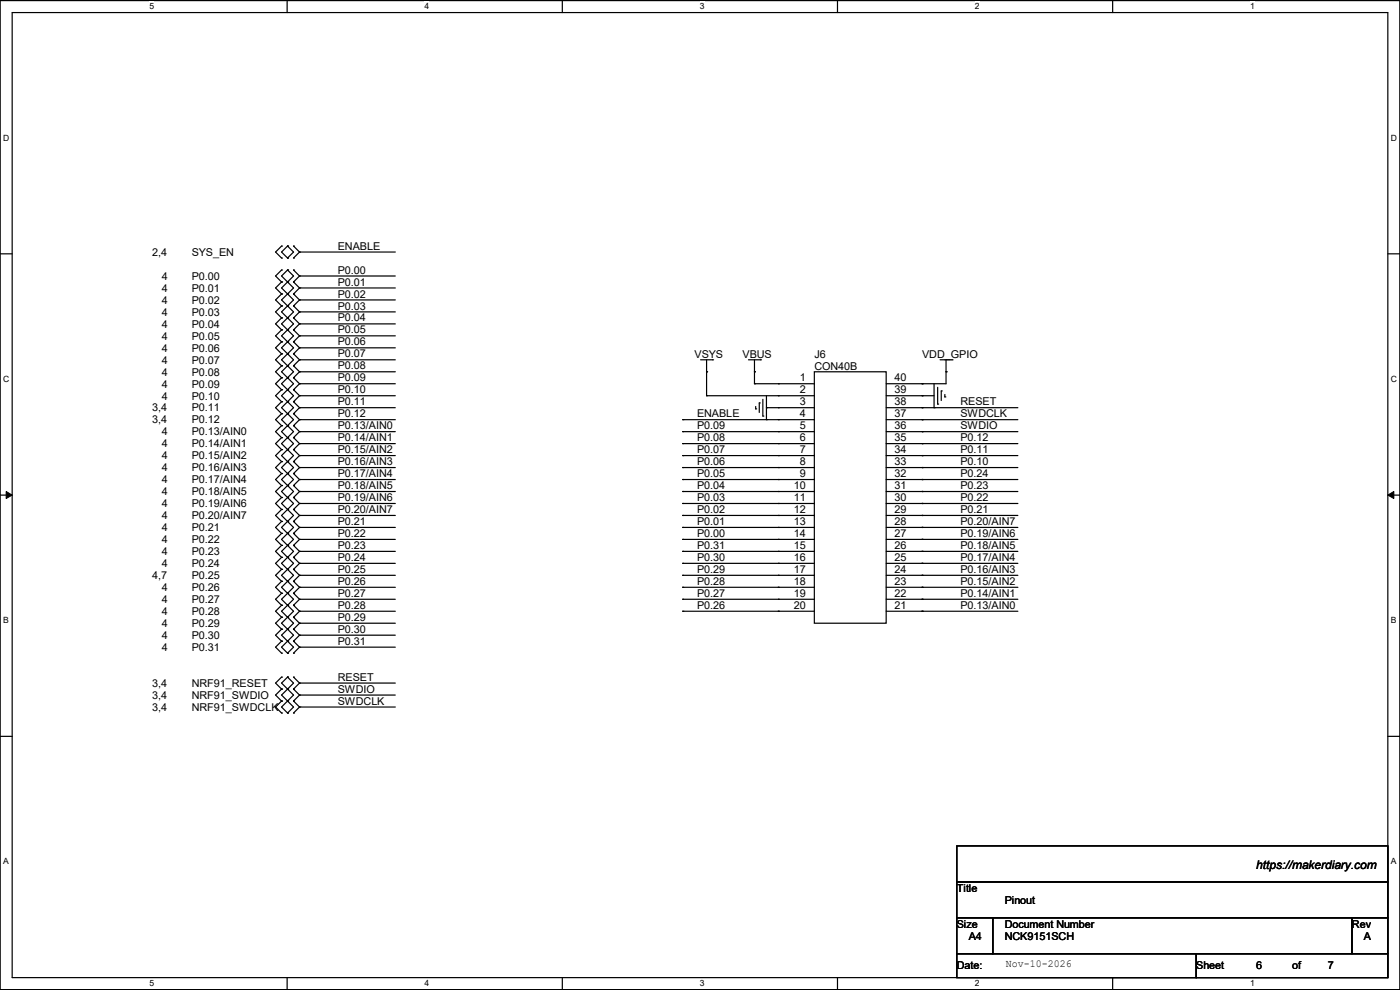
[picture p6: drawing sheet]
<svg xmlns="http://www.w3.org/2000/svg" width="297mm" height="210mm" viewBox="0 0 297 210" stroke-linecap="round" stroke-linejoin="round" font-family="sans-serif">
<path d="M0 .1h297v209.8h-297zM2.6 2.7h291.8v204.7h-291.8z" fill="none" stroke="#000" stroke-width=".25"/>
<g fill="#fff">
<path d="M31.7 .4h1v2h-1z"/>
<path d="M31.7 207.6h1v2h-1z"/>
</g>
<path d="M60.9 .1v2.6M60.9 207.4v2.5" fill="none" stroke="#000" stroke-width=".25"/>
<g fill="#fff">
<path d="M90.1 .4h1v2h-1z"/>
<path d="M90.1 207.6h1v2h-1z"/>
</g>
<path d="M119.3 .1v2.6M119.3 207.4v2.5" fill="none" stroke="#000" stroke-width=".25"/>
<g fill="#fff">
<path d="M148.5 .4h.9v2h-.9z"/>
<path d="M148.5 207.6h.9v2h-.9z"/>
</g>
<path d="M177.7 .1v2.6M177.7 207.4v2.5" fill="none" stroke="#000" stroke-width=".25"/>
<g fill="#fff">
<path d="M206.8 .4h1v2h-1z"/>
<path d="M206.8 207.6h1v2h-1z"/>
</g>
<path d="M236.1 .1v2.6M236.1 207.4v2.5" fill="none" stroke="#000" stroke-width=".25"/>
<g fill="#fff">
<path d="M265.2 .4h1v2h-1z"/>
<path d="M265.2 207.6h1v2h-1z"/>
<path d="M.7 28.2h1.2v2h-1.2z"/>
<path d="M295.1 28.2h1.2v2h-1.2z"/>
<path d="M.7 79.4h1.2v2h-1.2z"/>
<path d="M295.1 79.4h1.2v2h-1.2z"/>
</g>
<path d="M0 53.8h2.6M294.4 53.8h2.6" fill="none" stroke="#000" stroke-width=".25"/>
<g fill="#fff">
<path d="M.7 130.6h1.2v2h-1.2z"/>
<path d="M295.1 130.6h1.1v2h-1.1z"/>
</g>
<path d="M0 105h2.6M294.4 105h2.6" fill="none" stroke="#000" stroke-width=".25"/>
<path d="M1.3 104.3l1.3 .7-1.3 .7zM294.4 105l1.3-.7v1.4z" fill="#000" stroke="#000" stroke-width=".21"/>
<g fill="#fff">
<path d="M.7 181.8h1.2v2h-1.2z"/>
<path d="M295.1 181.8h1.1v2h-1.1z"/>
</g>
<g fill="none" stroke="#000" stroke-width=".25">
<path d="M59.7 59.8h.1M59.7 57.3h.1M59.7 52.2h.1M59.7 54.7h.1M59.7 59.8l-1.2 1.3 1.2 1.3M59.7 57.3l-1.2 1.2 1.2 1.3M59.7 52.2l-1.2 1.3 1.2 1.2M61 59.8h.1M61 57.3h.1M61 54.7h.1M61 52.2h.1M61 57.3l1.3 1.2-2.6 2.6 2.6 2.5-1.3 1.3"/>
<path d="M61 57.3l-1.3 1.2 2.6 2.6-2.6 2.5 2.6 2.6-2.6 2.5 2.6 2.5-2.6 2.6 2.6 2.5-2.6 2.6 2.6 2.5-1.3 1.3M61 52.2l-1.3 1.3 1.3 1.2M61 52.2l1.3 1.3-1.3 1.2M62.3 59.8h.1M62.3 57.3h.1M62.3 52.2h.1M62.3 54.7h.1M62.3 59.8l1.2 1.3M62.3 57.3l1.2 1.2M62.3 52.2l1.2 1.3M63.5 58.5h.1M63.5 53.5h.1"/>
<path d="M63.5 58.5l-1.2 1.3M63.5 53.5l-1.2 1.2M63.5 58.5h20.4M63.5 53.5h20.4M59.7 62.4h.1M59.7 64.9h.1M59.7 67.4h.1M59.7 70h.1M59.7 72.5h.1M59.7 75.1h.1M59.7 77.6h.1M59.7 64.9l-1.2 1.3 1.2 1.2"/>
<path d="M59.7 62.4l-1.2 1.2 1.2 1.3M59.7 67.4l-1.2 1.3 1.2 1.3M59.7 70l-1.2 1.2 1.2 1.3M59.7 72.5l-1.2 1.3 1.2 1.3M59.7 75.1l-1.2 1.2 1.2 1.3M59.7 77.6l-1.2 1.3 1.2 1.2M61 62.4h.1M61 64.9h.1M61 67.4h.1M61 70h.1M61 72.5h.1M61 75.1h.1"/>
<path d="M61 77.6h.1M61 64.9l-1.3 1.3 2.6 2.5-2.6 2.5 2.6 2.6-2.6 2.5 2.6 2.6-2.6 2.5 2.6 2.5-2.6 2.6 2.6 2.5-2.6 2.6 2.6 2.5-2.6 2.5 2.6 2.6-1.3 1.3M62.3 62.4h.1M62.3 64.9h.1M62.3 67.4h.1M62.3 70h.1M62.3 72.5h.1M62.3 75.1h.1M62.3 77.6h.1M62.3 64.9l1.2 1.3M62.3 67.4l1.2 1.3M62.3 62.4l1.2 1.2"/>
<path d="M62.3 70l1.2 1.2M62.3 72.5l1.2 1.3M62.3 75.1l1.2 1.2M62.3 77.6l1.2 1.3M63.5 61.1h.1M63.5 63.6h.1M63.5 66.2h.1M63.5 68.7h.1M63.5 71.2h.1M63.5 73.8h.1M63.5 76.3h.1M63.5 78.9h.1"/>
<path d="M63.5 76.3h20.4M63.5 61.1l-1.2 1.3M63.5 63.6l-1.2 1.3M63.5 66.2l-1.2 1.2M63.5 68.7l-1.2 1.3M63.5 71.2l-1.2 1.3M63.5 73.8l-1.2 1.3M63.5 76.3l-1.2 1.3M63.5 78.9l-1.2 1.2M63.5 61.1h20.4M63.5 63.6h20.4M63.5 66.2h20.4"/>
<path d="M63.5 68.7h20.4M63.5 71.2h20.4M63.5 73.8h20.4M63.5 78.9h20.4M148.6 76.3h2.6M149.9 78.9h.1M149.9 76.3v7.6M151.2 76.3h.1M158.8 76.3h2.5M160.1 78.9h.1M160.1 76.3v5.1M161.3 76.3h.1"/>
<path d="M172.8 78.9h15.2v53.3h-15.2zM199.4 76.3h2.6M200.7 78.9h.1M200.7 76.3v5.1h-12.7M202 76.3h.1M59.7 80.1h.1M59.7 82.7h.1M59.7 85.2h.1M59.7 87.8h.1M59.7 90.3h.1M59.7 92.8h.1M59.7 95.4h.1"/>
<path d="M59.7 97.9h.1M59.7 80.1l-1.2 1.3 1.2 1.3M59.7 82.7l-1.2 1.2 1.2 1.3M59.7 85.2l-1.2 1.3 1.2 1.3M59.7 87.8l-1.2 1.2 1.2 1.3M59.7 90.3l-1.2 1.3 1.2 1.2M59.7 92.8l-1.2 1.3 1.2 1.3M59.7 95.4l-1.2 1.2 1.2 1.3M59.7 97.9l-1.2 1.3 1.2 1.3M61 80.1h.1M61 82.7h.1M61 85.2h.1"/>
<path d="M61 87.8h.1M61 90.3h.1M61 92.8h.1M61 95.4h.1M61 97.9h.1M61 82.7l-1.3 1.2 2.6 2.6-2.6 2.5 2.6 2.6-2.6 2.5 2.6 2.5-2.6 2.6 2.6 2.5-2.6 2.6 2.6 2.5-2.6 2.5 2.6 2.6-2.6 2.5 1.3 1.3M62.3 80.1h.1M62.3 82.7h.1M62.3 85.2h.1M62.3 87.8h.1M62.3 90.3h.1M62.3 92.8h.1"/>
<path d="M62.3 95.4h.1M62.3 97.9h.1M62.3 80.1l1.2 1.3M62.3 82.7l1.2 1.2M62.3 85.2l1.2 1.3M62.3 90.3l1.2 1.3M62.3 92.8l1.2 1.3M62.3 87.8l1.2 1.2M62.3 95.4l1.2 1.2M62.3 97.9l1.2 1.3M63.5 81.4h.1M63.5 83.9h.1"/>
<path d="M63.5 86.5h.1M63.5 89h.1M63.5 91.6h.1M63.5 94.1h.1M63.5 96.6h.1M63.5 99.2h.1M63.5 81.4l-1.2 1.3M63.5 83.9l-1.2 1.3M63.5 86.5l-1.2 1.3M63.5 89l-1.2 1.3M63.5 91.6l-1.2 1.2M63.5 94.1l-1.2 1.3"/>
<path d="M63.5 96.6l-1.2 1.3M63.5 99.2l-1.2 1.3M63.5 81.4h20.4M63.5 83.9h20.4M63.5 86.5h20.4M63.5 89h20.4M63.5 91.6h20.4M63.5 94.1h20.4M63.5 96.6h20.4M63.5 99.2h20.4M144.8 89h.1M144.8 91.6h.1"/>
<path d="M144.8 94.1h.1M144.8 96.6h.1M144.8 99.2h.1M144.8 89h28M144.8 91.6h28M144.8 94.1h28M144.8 96.6h28M144.8 99.2h28M149.9 83.9h.1M149.9 83.9h22.9M160.1 81.4h.1M160.1 81.4h12.7"/>
<path d="M160.3 86.7h.1M160.3 86.2v.5M161.1 85.5h.1M161.1 85.5v2M161.8 88.3h.1M161.8 84.7v3.6M162.6 89h.1M162.6 86.5h.1M162.6 83.9v5.1M162.6 86.5h10.2M165.1 81.4h.1M165.1 83.9h.1"/>
<path d="M165.1 86.5h.1M165.1 89h.1M165.1 91.6h.1M165.1 94.1h.1M165.1 96.6h.1M165.1 99.2h.1M188 83.9h10.2M188 86.5h27.9M188 89h27.9M188 91.6h27.9M188 94.1h27.9M188 96.6h27.9"/>
<path d="M188 99.2h27.9M195.6 99.2h.1M195.6 96.6h.1M195.6 94.1h.1M195.6 91.6h.1M195.6 89h.1M195.6 86.5h.1M195.6 83.9h.1M195.6 81.4h.1M198.2 86.5h.1M198.2 81.4v5.1M198.9 85.7h.1"/>
<path d="M198.9 82.2v3.5M199.7 82.9h.1M199.7 82.9v2.1M200.4 84.2h.1M200.4 83.7v.5M59.7 100.5h.1M59.7 103h.1M59.7 105.5h.1M59.7 108.1h.1M59.7 110.6h.1M59.7 113.2h.1M59.7 115.7h.1"/>
<path d="M59.7 118.2h.1M59.7 100.5l-1.2 1.2 1.2 1.3M59.7 103l-1.2 1.3 1.2 1.2M59.7 105.5l-1.2 1.3 1.2 1.3M59.7 108.1l-1.2 1.2 1.2 1.3M59.7 110.6l-1.2 1.3 1.2 1.3M59.7 113.2l-1.2 1.2 1.2 1.3M59.7 115.7l-1.2 1.3 1.2 1.2M59.7 118.2l-1.2 1.3 1.2 1.3M61 100.5h.1M61 103h.1M61 105.5h.1"/>
<path d="M61 108.1h.1M61 110.6h.1M61 113.2h.1M61 115.7h.1M61 118.2h.1M61 100.5l-1.3 1.2 2.6 2.6-2.6 2.5 2.6 2.5-2.6 2.6 2.6 2.5-2.6 2.6 2.6 2.5-2.6 2.5 2.6 2.6-2.6 2.5 2.6 2.6-2.6 2.5 2.6 2.5-1.3 1.3M61 115.7l1.3 1.3-1.3 1.2M61 118.2l-1.3 1.3 2.6 2.5-2.6 2.6 2.6 2.5-2.6 2.6 2.6 2.5-2.6 2.5 2.6 2.6-1.3 1.3M62.3 100.5h.1M62.3 103h.1M62.3 105.5h.1M62.3 108.1h.1"/>
<path d="M62.3 110.6h.1M62.3 113.2h.1M62.3 115.7h.1M62.3 118.2h.1M62.3 100.5l1.2 1.2M62.3 103l1.2 1.3M62.3 105.5l1.2 1.3M62.3 108.1l1.2 1.2M62.3 110.6l1.2 1.3M62.3 113.2l1.2 1.2M62.3 115.7l1.2 1.3M62.3 118.2l1.2 1.3"/>
<path d="M63.5 101.7h.1M63.5 104.3h.1M63.5 106.8h.1M63.5 109.3h.1M63.5 111.9h.1M63.5 114.4h.1M63.5 117h.1M63.5 119.5h.1M63.5 101.7l-1.2 1.3M63.5 104.3l-1.2 1.2M63.5 106.8l-1.2 1.3M63.5 109.3l-1.2 1.3"/>
<path d="M63.5 111.9l-1.2 1.3M63.5 114.4l-1.2 1.3M63.5 117l-1.2 1.2M63.5 119.5l-1.2 1.3M63.5 101.7h20.4M63.5 104.3h20.4M63.5 106.8h20.4M63.5 109.3h20.4M63.5 111.9h20.4M63.5 114.4h20.4M63.5 117h20.4M63.5 119.5h20.4"/>
<path d="M144.8 101.7h.1M144.8 104.3h.1M144.8 106.8h.1M144.8 109.3h.1M144.8 111.9h.1M144.8 114.4h.1M144.8 117h.1M144.8 119.5h.1M144.8 101.7h28M144.8 104.3h28M144.8 106.8h28M144.8 109.3h28"/>
<path d="M144.8 111.9h28M144.8 114.4h28M144.8 117h28M144.8 119.5h28M165.1 101.7h.1M165.1 104.3h.1M165.1 106.8h.1M165.1 109.3h.1M165.1 111.9h.1M165.1 114.4h.1M165.1 117h.1M165.1 119.5h.1"/>
<path d="M188 101.7h27.9M188 104.3h27.9M188 106.8h27.9M188 109.3h27.9M188 111.9h27.9M188 114.4h27.9M188 117h27.9M188 119.5h27.9M195.6 119.5h.1M195.6 117h.1M195.6 114.4h.1M195.6 111.9h.1"/>
<path d="M195.6 109.3h.1M195.6 106.8h.1M195.6 104.3h.1M195.6 101.7h.1M59.7 120.8h.1M59.7 123.3h.1M59.7 125.9h.1M59.7 128.4h.1M59.7 130.9h.1M59.7 133.5h.1M59.7 136h.1M59.7 138.6h.1"/>
<path d="M59.7 120.8l-1.2 1.2 1.2 1.3M59.7 123.3l-1.2 1.3 1.2 1.3M59.7 125.9l-1.2 1.2 1.2 1.3M59.7 128.4l-1.2 1.3 1.2 1.2M59.7 130.9l-1.2 1.3 1.2 1.3M59.7 133.5l-1.2 1.2 1.2 1.3M59.7 136l-1.2 1.3 1.2 1.3M61 120.8h.1M61 123.3h.1M61 125.9h.1M61 128.4h.1M61 130.9h.1"/>
<path d="M61 133.5h.1M61 136h.1M61 138.6h.1M61 136l-1.3 1.3 1.3 1.3M62.3 120.8h.1M62.3 123.3h.1M62.3 125.9h.1M62.3 128.4h.1M62.3 130.9h.1M62.3 133.5h.1M62.3 136h.1M62.3 138.6h.1"/>
<path d="M62.3 120.8l1.2 1.2M62.3 123.3l1.2 1.3M62.3 125.9l1.2 1.2M62.3 128.4l1.2 1.3M62.3 130.9l1.2 1.3M62.3 133.5l1.2 1.2M62.3 136l1.2 1.3M63.5 122h.1M63.5 124.6h.1M63.5 127.1h.1M63.5 129.7h.1M63.5 132.2h.1"/>
<path d="M63.5 134.7h.1M63.5 137.3h.1M63.5 122l-1.2 1.3M63.5 124.6l-1.2 1.3M63.5 127.1l-1.2 1.3M63.5 129.7l-1.2 1.2M63.5 132.2l-1.2 1.3M63.5 134.7l-1.2 1.3M63.5 137.3l-1.2 1.3M63.5 122h20.4M63.5 124.6h20.4M63.5 127.1h20.4"/>
<path d="M63.5 129.7h20.4M63.5 132.2h20.4M63.5 134.7h20.4M63.5 137.3h20.4M144.8 122h.1M144.8 124.6h.1M144.8 127.1h.1M144.8 129.7h.1M144.8 122h28M144.8 124.6h28M144.8 127.1h28M144.8 129.7h28"/>
<path d="M165.1 122h.1M165.1 124.6h.1M165.1 127.1h.1M165.1 129.7h.1M188 122h27.9M188 124.6h27.9M188 127.1h27.9M188 129.7h27.9M195.6 129.7h.1M195.6 127.1h.1M195.6 124.6h.1M195.6 122h.1"/>
<path d="M0 156.2h2.6M59.7 146.2h.1M59.7 148.7h.1M59.7 151.3h.1M59.7 143.6h.1M59.7 146.2l-1.2 1.2 1.2 1.3M59.7 148.7l-1.2 1.3 1.2 1.3M59.7 143.6l-1.2 1.3 1.2 1.3M61 148.7h.1M61 146.2h.1M61 151.3h.1M61 143.6h.1"/>
<path d="M61 143.6l1.3 1.3-2.6 2.5 2.6 2.6-1.3 1.3M61 143.6l-1.3 1.3 2.6 2.5-2.6 2.6 1.3 1.3M62.3 146.2h.1M62.3 148.7h.1M62.3 151.3h.1M62.3 143.6h.1M62.3 146.2l1.2 1.2M62.3 148.7l1.2 1.3M62.3 143.6l1.2 1.3M63.5 144.9h.1M63.5 147.4h.1M63.5 150h.1"/>
<path d="M63.5 147.4l-1.2 1.3M63.5 144.9l-1.2 1.3M63.5 150l-1.2 1.3M63.5 144.9h20.4M63.5 147.4h20.4M63.5 150h20.4M294.4 156.2h2.6M203 179.5h91.4v7.6h-91.4zM203 187.1h91.4v7.6h-91.4zM203 194.7h7.6v7.6h-7.6zM210.6 194.7h76.2v7.6h-76.2zM286.8 194.7h7.6v7.6h-7.6z"/>
<path d="M203 202.3h50.8v5.1h-50.8zM253.8 202.3h40.6v5.1h-40.6z"/>
</g>
<text font-size="2.5" x="266.5" y="184.3">https://makerdiary.com</text>
<g font-size="2.3">
<text x="71.7" y="53">ENABLE</text>
<text x="32.3" y="54.3">2,4</text>
<text x="34.3" y="59.4">4</text>
<text x="40.7" y="59.4">P0.00</text>
<text x="40.7" y="54.3">SYS_EN</text>
<text x="71.7" y="58">P0.00</text>
<text x="34.3" y="61.9">4</text>
<text x="34.3" y="64.4">4</text>
<text x="40.7" y="61.9">P0.01</text>
<text x="40.7" y="64.4">P0.02</text>
<text x="71.7" y="60.6">P0.01</text>
<text x="71.7" y="63.1">P0.02</text>
<text x="71.7" y="65.7">P0.03</text>
<text x="34.3" y="67">4</text>
<text x="34.3" y="69.5">4</text>
<text x="40.7" y="67">P0.03</text>
<text x="40.7" y="69.5">P0.04</text>
<text x="71.7" y="68.2">P0.04</text>
<text x="71.7" y="70.7">P0.05</text>
<text x="34.3" y="72.1">4</text>
<text x="34.3" y="74.6">4</text>
<text x="34.3" y="77.1">4</text>
<text x="40.7" y="72.1">P0.05</text>
<text x="40.7" y="74.6">P0.06</text>
<text x="40.7" y="77.1">P0.07</text>
<text x="71.7" y="73.3">P0.06</text>
<text x="71.7" y="75.8">P0.07</text>
<text x="147.4" y="75.9">VSYS</text>
<text x="157.5" y="75.9">VBUS</text>
<text x="172.8" y="75.9">J6</text>
<text x="195.6" y="75.9">VDD_GPIO</text>
<text x="34.3" y="79.7">4</text>
<text x="34.3" y="82.2">4</text>
<text x="40.7" y="79.7">P0.08</text>
<text x="40.7" y="82.2">P0.09</text>
<text x="71.7" y="78.4">P0.08</text>
<text x="71.7" y="80.9">P0.09</text>
<text x="71.7" y="83.4">P0.10</text>
<text x="169.7" y="80.9">1</text>
<text x="169.7" y="83.4">2</text>
<text x="172.8" y="78.4">CON40B</text>
<text x="189.8" y="83.4">39</text>
<text x="189.8" y="80.9">40</text>
<text x="32.3" y="87.3">3,4</text>
<text x="32.3" y="89.8">3,4</text>
<text x="34.3" y="84.8">4</text>
<text x="40.7" y="84.8">P0.10</text>
<text x="40.7" y="87.3">P0.11</text>
<text x="40.7" y="89.8">P0.12</text>
<text x="71.7" y="86">P0.11</text>
<text x="71.7" y="88.5">P0.12</text>
<text x="147.9" y="88.5">ENABLE</text>
<text x="169.7" y="85.9">3</text>
<text x="169.7" y="88.5">4</text>
<text x="189.8" y="88.5">37</text>
<text x="189.8" y="85.9">38</text>
<text x="203.8" y="86">RESET</text>
<text x="203.8" y="88.5">SWDCLK</text>
<text x="34.3" y="92.4">4</text>
<text x="34.3" y="94.9">4</text>
<text x="40.7" y="92.4">P0.13/AIN0</text>
<text x="40.7" y="94.9">P0.14/AIN1</text>
<text x="71.7" y="91.1">P0.13/AIN0</text>
<text x="71.7" y="93.6">P0.14/AIN1</text>
<text x="147.9" y="91.1">P0.09</text>
<text x="147.9" y="93.6">P0.08</text>
<text x="169.7" y="91">5</text>
<text x="169.7" y="93.6">6</text>
<text x="189.8" y="93.6">35</text>
<text x="189.8" y="91">36</text>
<text x="203.8" y="91.1">SWDIO</text>
<text x="203.8" y="93.6">P0.12</text>
<text x="34.3" y="97.5">4</text>
<text x="34.3" y="100">4</text>
<text x="40.7" y="97.5">P0.15/AIN2</text>
<text x="40.7" y="100">P0.16/AIN3</text>
<text x="71.7" y="96.1">P0.15/AIN2</text>
<text x="71.7" y="98.7">P0.16/AIN3</text>
<text x="71.7" y="101.2">P0.17/AIN4</text>
<text x="147.9" y="96.1">P0.07</text>
<text x="147.9" y="98.7">P0.06</text>
<text x="147.9" y="101.2">P0.05</text>
<text x="169.7" y="96.1">7</text>
<text x="169.7" y="98.6">8</text>
<text x="169.7" y="101.2">9</text>
<text x="189.8" y="101.2">32</text>
<text x="189.8" y="98.6">33</text>
<text x="189.8" y="96.1">34</text>
<text x="203.8" y="101.2">P0.24</text>
<text x="203.8" y="98.7">P0.10</text>
<text x="203.8" y="96.1">P0.11</text>
<text x="34.3" y="102.5">4</text>
<text x="34.3" y="105.1">4</text>
<text x="34.3" y="107.6">4</text>
<text x="40.7" y="102.5">P0.17/AIN4</text>
<text x="40.7" y="105.1">P0.18/AIN5</text>
<text x="40.7" y="107.6">P0.19/AIN6</text>
<text x="71.7" y="103.8">P0.18/AIN5</text>
<text x="71.7" y="106.3">P0.19/AIN6</text>
<text x="147.9" y="103.8">P0.04</text>
<text x="147.9" y="106.3">P0.03</text>
<text x="168.4" y="103.7">10</text>
<text x="168.4" y="106.3">11</text>
<text x="189.8" y="106.3">30</text>
<text x="189.8" y="103.7">31</text>
<text x="203.8" y="106.3">P0.22</text>
<text x="203.8" y="103.8">P0.23</text>
<text x="34.3" y="110.2">4</text>
<text x="34.3" y="112.7">4</text>
<text x="40.7" y="110.2">P0.20/AIN7</text>
<text x="40.7" y="112.7">P0.21</text>
<text x="71.7" y="108.8">P0.20/AIN7</text>
<text x="71.7" y="111.4">P0.21</text>
<text x="71.7" y="113.9">P0.22</text>
<text x="147.9" y="108.8">P0.02</text>
<text x="147.9" y="111.4">P0.01</text>
<text x="147.9" y="113.9">P0.00</text>
<text x="168.4" y="108.8">12</text>
<text x="168.4" y="111.3">13</text>
<text x="168.4" y="113.9">14</text>
<text x="189.8" y="113.9">27</text>
<text x="189.8" y="111.3">28</text>
<text x="189.8" y="108.8">29</text>
<text x="203.8" y="113.9">P0.19/AIN6</text>
<text x="203.8" y="111.4">P0.20/AIN7</text>
<text x="203.8" y="108.8">P0.21</text>
<text x="34.3" y="115.2">4</text>
<text x="34.3" y="117.8">4</text>
<text x="40.7" y="115.2">P0.22</text>
<text x="40.7" y="117.8">P0.23</text>
<text x="71.7" y="116.5">P0.23</text>
<text x="71.7" y="119">P0.24</text>
<text x="147.9" y="116.5">P0.31</text>
<text x="147.9" y="119">P0.30</text>
<text x="168.4" y="116.4">15</text>
<text x="168.4" y="119">16</text>
<text x="189.8" y="119">25</text>
<text x="189.8" y="116.4">26</text>
<text x="203.8" y="119">P0.17/AIN4</text>
<text x="203.8" y="116.5">P0.18/AIN5</text>
<text x="32.3" y="122.9">4,7</text>
<text x="34.3" y="120.3">4</text>
<text x="34.3" y="125.4">4</text>
<text x="40.7" y="120.3">P0.24</text>
<text x="40.7" y="122.9">P0.25</text>
<text x="40.7" y="125.4">P0.26</text>
<text x="71.7" y="121.5">P0.25</text>
<text x="71.7" y="124.1">P0.26</text>
<text x="147.9" y="121.5">P0.29</text>
<text x="147.9" y="124.1">P0.28</text>
<text x="168.4" y="121.5">17</text>
<text x="168.4" y="124">18</text>
<text x="189.8" y="124">23</text>
<text x="189.8" y="121.5">24</text>
<text x="203.8" y="124.1">P0.15/AIN2</text>
<text x="203.8" y="121.5">P0.16/AIN3</text>
<text x="34.3" y="127.9">4</text>
<text x="34.3" y="130.5">4</text>
<text x="40.7" y="127.9">P0.27</text>
<text x="40.7" y="130.5">P0.28</text>
<text x="71.7" y="126.6">P0.27</text>
<text x="71.7" y="129.2">P0.28</text>
<text x="71.7" y="131.7">P0.29</text>
<text x="147.9" y="126.6">P0.27</text>
<text x="147.9" y="129.2">P0.26</text>
<text x="168.4" y="126.6">19</text>
<text x="168.4" y="129.1">20</text>
<text x="189.8" y="129.1">21</text>
<text x="189.8" y="126.6">22</text>
<text x="203.8" y="129.2">P0.13/AIN0</text>
<text x="203.8" y="126.6">P0.14/AIN1</text>
<text x="34.3" y="133">4</text>
<text x="34.3" y="135.6">4</text>
<text x="40.7" y="133">P0.29</text>
<text x="40.7" y="135.6">P0.30</text>
<text x="71.7" y="134.2">P0.30</text>
<text x="71.7" y="136.8">P0.31</text>
<text x="34.3" y="138.1">4</text>
<text x="40.7" y="138.1">P0.31</text>
<text x="32.3" y="148.3">3,4</text>
<text x="32.3" y="145.7">3,4</text>
<text x="40.7" y="148.3">NRF91_SWDIO</text>
<text x="40.7" y="145.7">NRF91_RESET</text>
<text x="71.7" y="144.4">RESET</text>
<text x="71.7" y="146.9">SWDIO</text>
<text x="71.7" y="149.5">SWDCLK</text>
<text x="32.3" y="150.8">3,4</text>
<text x="40.7" y="150.8">NRF91_SWDCLK</text>
<text x="203" y="189.1">Title</text>
<text x="213.2" y="191.7">Pinout</text>
<text x="203" y="196.8">Size</text>
<text x="213.1" y="196.8">Document Number</text>
<text x="286.8" y="196.8">Rev</text>
<text x="205.5" y="199.3">A4</text>
<text x="213.2" y="199.3">NCK9151SCH</text>
<text x="289.4" y="199.3">A</text>
<text x="203" y="205.7">Date:</text>
<text x="213.4" y="205.2">Nov-10-2026</text>
<text x="253.8" y="205.7">Sheet</text>
<text x="266.5" y="205.7">6</text>
<text x="274.1" y="205.7">of</text>
<text x="281.7" y="205.7">7</text>
</g>
<g font-size="1.8">
<text x="31.7" y="2">5</text>
<text x="90.1" y="2">4</text>
<text x="148.5" y="2">3</text>
<text x="206.8" y="2">2</text>
<text x="265.2" y="2">1</text>
<text x=".7" y="29.8">D</text>
<text x="295.1" y="29.8">D</text>
<text x=".7" y="81">C</text>
<text x="295.1" y="81">C</text>
<text x=".7" y="132.2">B</text>
<text x="295.1" y="132.2">B</text>
<text x=".7" y="183.4">A</text>
<text x="295.1" y="183.4">A</text>
<text x="31.7" y="209.3">5</text>
<text x="90.1" y="209.3">4</text>
<text x="148.5" y="209.3">3</text>
<text x="206.8" y="209.3">2</text>
<text x="265.2" y="209.3">1</text>
</g>
</svg>
